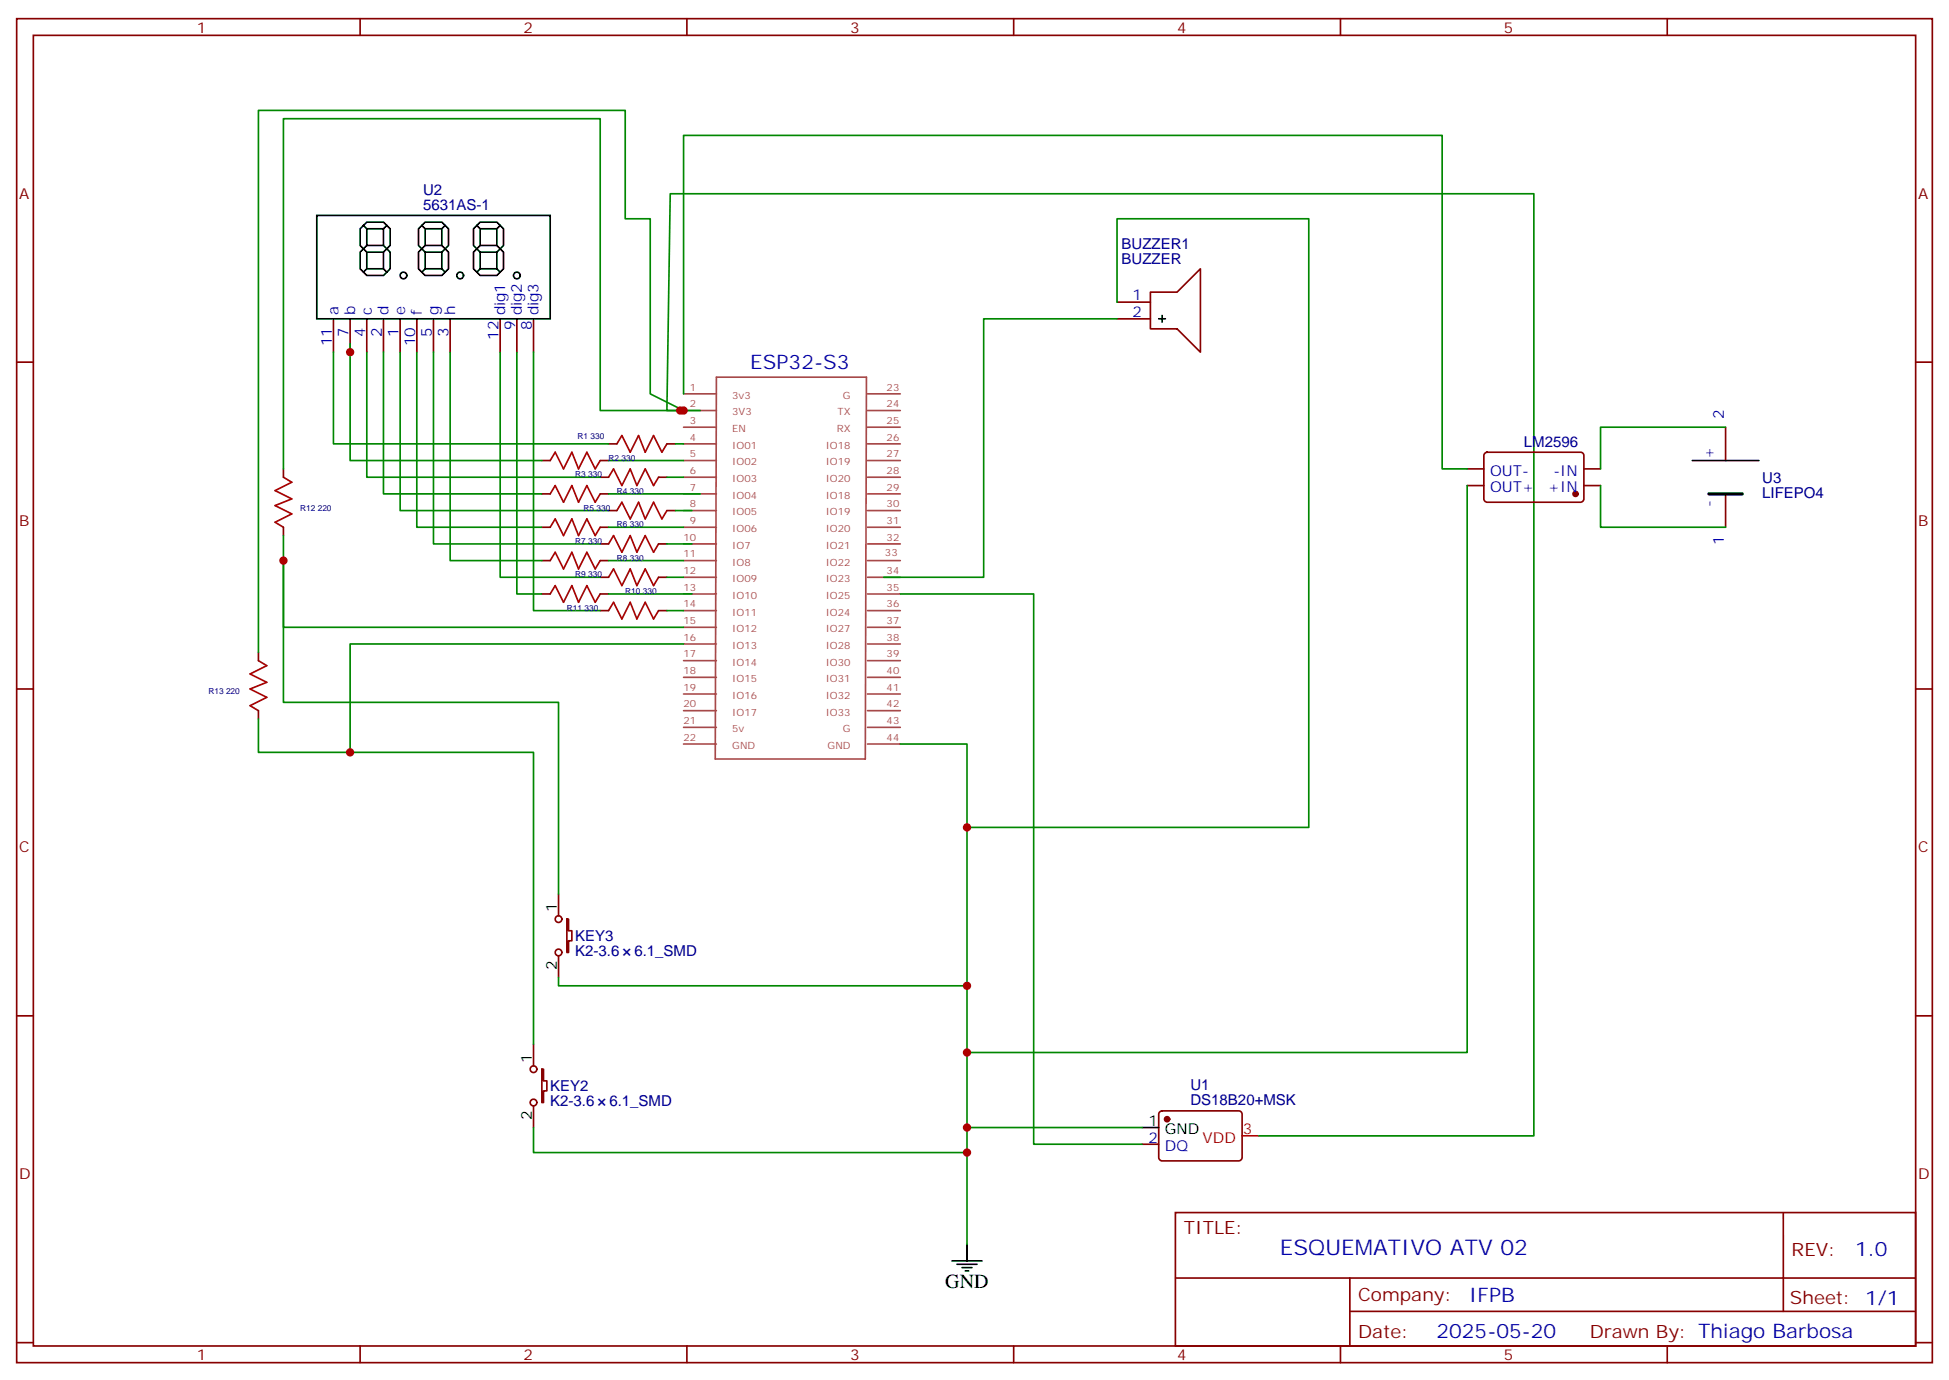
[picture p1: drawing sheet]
<svg xmlns="http://www.w3.org/2000/svg" width="412mm" height="292mm" viewBox="0 0 412 292" stroke-linecap="round" stroke-linejoin="round" font-family="sans-serif">
<g fill="none" stroke="#870000" stroke-width=".35">
<path d="M3.5 4h405.4v284.3h-405.4zM7.1 7.5h398.2v277.3h-398.2zM76.2 4v3.5M145.3 4v3.5M214.5 4v3.5M283.6 4v3.5M352.8 4v3.5M3.5 76.6h3.6M70.6 67.5v7M74.1 67.5v7M77.6 67.5v7M81.1 67.5v7"/>
<path d="M84.7 67.5v7M88.2 67.5v7M91.7 67.5v7M95.2 67.5v7M105.8 67.5v7M109.4 67.5v7M112.9 67.5v7M236.4 63.9h7M236.4 67.5h7M243.4 61.8h5.7l4.9-4.9v17.6l-4.9-4.9h-5.7zM405.3 76.6h3.6M60 99.2v1.8"/>
<path d="M114.7 97.4h1.7M127 97.4h1.8M128.8 93.9h1.7M141.1 93.9h1.8M310.4 99.2h3.6M314.2 95.9l.5-.2h19.7a.71 .71 0 0 1 .7 .7v9.2a.76 .76 0 0 1-.7 .7h-19.7a.76 .76 0 0 1-.7-.7v-9.2zM335.1 99.2h3.6M365.1 90.4v7M60 111.5v1.8M114.7 118.6h1.7M114.7 111.5h1.7M114.7 104.5h1.7"/>
<path d="M127 118.6h1.8M127 115.1h1.8M127 111.5h1.8M127 104.5h1.8M127 101h1.8M128.8 108h1.7M139.3 115.1h1.8M139.3 101h1.8M141.1 108h1.8M310.4 102.7h3.6M335.1 102.7h3.6M365.1 104.5v7"/>
<path d="M54.7 138v1.8M114.7 125.7h1.7M127 129.2h1.8M127 125.7h1.8M127 122.1h1.8M139.3 129.2h1.8M139.3 122.1h1.8M3.5 145.8h3.6M54.7 150.4v1.7M405.3 145.8h3.6M118.2 189.2v4.5M119.9 194.5h.4v2.4h.7v2.1h-.7v2.5h-.4z"/>
<path d="M3.5 214.9h3.6M118.2 202.2v4.6M405.3 214.9h3.6M112.9 220.9v4.6M112.9 234v4.5M114.7 226.2h.3v2.5h.7v2.1h-.7v2.5h-.3zM245.4 235.2l.5-.2h16.2a.71 .71 0 0 1 .7 .7v9.2a.76 .76 0 0 1-.7 .7h-16.2a.76 .76 0 0 1-.7-.7v-9.2zM241.7 242.1h3.5M248.7 256.5h156.6v28.3h-156.6zM377.3 256.6v20.8M248.7 270.4h156.5M285.6 277.4h119.6"/>
<path d="M285.6 270.4v14.1M3.5 284.1h3.6M76.2 284.8v3.5M145.3 284.8v3.5M214.5 284.8v3.5M283.6 284.8v3.5M352.8 284.8v3.5M405.3 284.1h3.6"/>
<circle cx="118.2" cy="194.5" r=".71"/>
<circle cx="118.2" cy="201.5" r=".71"/>
<circle cx="112.9" cy="226.2" r=".71"/>
<circle cx="112.9" cy="233.3" r=".71"/>
</g>
<g fill="none" stroke="#a64a4a" stroke-width=".35">
<path d="M151.6 79.8h31.7l-.2 80.8h-31.8zM144.6 97.4h7M144.6 93.9h7M144.6 90.4h7M144.6 86.9h7M144.6 83.3h7M183.6 97.4h6.9M183.6 93.9h6.9M183.6 90.4h6.9M183.6 86.9h6.9M183.6 83.3h6.9M144.6 118.6h7"/>
<path d="M144.6 115.1h7M144.6 111.5h7M144.6 108h7M144.6 104.5h7M144.6 101h7M183.6 118.6h6.9M183.6 115.1h6.9M183.6 111.5h6.9M183.6 108h6.9M183.6 104.5h6.9M183.6 101h6.9M144.6 139.8h7"/>
<path d="M144.6 136.2h7M144.6 132.7h7M144.6 129.2h7M144.6 125.7h7M144.6 122.1h7M183.6 139.8h6.9M183.6 136.2h6.9M183.6 132.7h6.9M183.6 129.2h6.9M183.6 125.7h6.9M183.6 122.1h6.9M144.6 157.4h7"/>
<path d="M144.6 153.9h7M144.6 150.4h7M144.6 146.8h7M144.6 143.3h7M183.6 157.4h6.9M183.6 153.9h6.9M183.6 150.4h6.9M183.6 146.8h6.9M183.6 143.3h6.9"/>
</g>
<g fill="none" stroke="#000" stroke-width=".35">
<path d="M67 45.6h49.4v21.9h-49.4zM76.9 52.6l-.7 .7v3.6l.7 .7M76.9 47.7l-.7 .7v3.5l.7 .7M76.9 47.7l.7-.7h3.5l.7 .7M76.9 57.6l.7 .7h3.5l.7-.7M76.9 47.7l.7 .7M76.9 52.6l.7 .7M77.6 48.4h3.5v3.5h-3.5zM77.6 53.3h3.5v3.6h-3.5zM77.6 51.9l-.7 .7M77.6 56.9l-.7 .7M81.1 51.9l.7 .7"/>
<path d="M81.1 56.9l.7 .7M81.8 52.6l-.7 .7M81.8 52.6l.7 .7v3.6l-.7 .7M81.8 47.7l.7 .7v3.5l-.7 .7M81.8 47.7l-.7 .7M89.3 52.6l-.8 .7v3.6l.8 .7M89.3 47.7l-.8 .7v3.5l.8 .7M89.3 47.7l.7-.7h3.5l.7 .7M89.3 57.6l.7 .7h3.5l.7-.7M89.3 47.7l.7 .7M89.3 52.6l.7 .7M90 48.4h3.5v3.5h-3.5z"/>
<path d="M90 53.3h3.5v3.6h-3.5zM90 51.9l-.7 .7M90 56.9l-.7 .7M93.5 51.9l.7 .7M93.5 56.9l.7 .7M94.2 52.6l-.7 .7M94.2 52.6l.7 .7v3.6l-.7 .7M94.2 47.7l.7 .7v3.5l-.7 .7M94.2 47.7l-.7 .7M100.9 52.6l-.7 .7v3.6l.7 .7M100.9 47.7l-.7 .7v3.5l.7 .7M100.9 47.7l.7-.7h3.5l.7 .7"/>
<path d="M100.9 57.6l.7 .7h3.5l.7-.7M100.9 47.7l.7 .7M100.9 52.6l.7 .7M101.6 48.4h3.5v3.5h-3.5zM101.6 53.3h3.5v3.6h-3.5zM101.6 51.9l-.7 .7M101.6 56.9l-.7 .7M105.1 51.9l.7 .7M105.1 56.9l.7 .7M105.8 52.6l-.7 .7M105.8 52.6l.7 .7v3.6l-.7 .7M105.8 47.7l.7 .7v3.5l-.7 .7"/>
<path d="M105.8 47.7l-.7 .7M245.2 67.5h1.4M245.9 66.7v1.5M358.1 97.4h14.1M241.7 238.5h3.5M201.4 266.8h6.4M202.5 267.5h4.2M203.6 268.2h2.1M204.3 268.9h.7M204.6 263.2v3.6"/>
<circle cx="85.4" cy="58.3" r=".71"/>
<circle cx="97.4" cy="58.3" r=".71"/>
<circle cx="109.4" cy="58.3" r=".71"/>
</g>
<g fill="none" stroke="#008700" stroke-width=".35">
<path d="M70.6 74.5v19.4h58.2M74.1 72.7v24.7h40.6M77.6 74.5v26.5h49.4M81.1 74.5v30h33.6M84.7 74.5v33.5h44.1M88.2 74.5v37h26.5M91.7 74.5v40.6h35.3M95.2 74.5v44.1h19.5M105.8 74.5v47.6h21.2M109.4 74.5v51.2h5.3M112.9 74.5v54.7h14.1M236.4 67.5h-28.3v54.6h-21.1"/>
<path d="M236.4 63.9v-17.6h40.5v128.7h-72.3M128.8 97.4h15.8M142.9 93.9h1.7M143.9 86.9h-2.8l.7-45.9h182.8v199.3h-58.3M144.6 86.9l-7-3.6v-37h-5.3v-22.9h-77.6v114.6M144.6 83.3v-54.7h160.6v70.6h5.2M148.2 86.9h-21.2v-61.8h-67v74.1M365.1 90.4h-26.4v8.8M60 113.3v35.3h58.2v40.6M60 118.6v14.1h84.6M128.8 118.6h15.8M128.8 111.5h15.8"/>
<path d="M128.8 104.5h19.4M141.1 115.1h5.3M141.1 101h3.5M142.9 108h3.5M310.4 102.7v120h-105.8M338.7 102.7v8.8h26.4M128.8 125.7h17.6M141.1 129.2h3.5M141.1 122.1h3.5M144.6 136.2h-70.5v23M190.5 125.7h28.2v116.4h23M54.7 152.1v7.1h58.2v61.7"/>
<path d="M190.5 157.4h14.1v105.8M118.2 206.8v1.8h86.4M112.9 238.5v5.3h91.7M204.6 238.5h37.1"/>
</g>
<g fill="#870000" stroke="#870000" stroke-width=".35">
<circle cx="246.9" cy="236.8" r=".53"/>
<circle cx="333.4" cy="104.5" r=".53"/>
</g>
<path d="M262.8 240.3h3.5" fill="none" stroke="#f00" stroke-width=".35"/>
<g fill="none" stroke="#a10000" stroke-width=".35">
<path d="M116.4 97.4l1.1-1.7 1.7 3.5 1.8-3.5 1.4 3.5 1.8-3.5 1.7 3.5 1.1-1.8M130.5 93.9l1.1-1.8 1.7 3.6 1.8-3.6 1.4 3.6 1.8-3.6 1.8 3.6 1-1.8M60 101l1.7 1-3.5 1.8 3.5 1.8-3.5 1.4 3.5 1.7-3.5 1.8 1.8 1M116.4 104.5l1.1-1.8 1.7 3.6 1.8-3.6 1.4 3.6 1.8-3.6 1.7 3.6 1.1-1.8M116.4 118.6l1.1-1.8 1.7 3.6 1.8-3.6 1.4 3.6 1.8-3.6 1.7 3.6 1.1-1.8M116.4 111.5l1.1-1.7 1.7 3.5 1.8-3.5 1.4 3.5 1.8-3.5 1.7 3.5 1.1-1.8M128.8 115.1l1-1.8 1.8 3.5 1.7-3.5 1.5 3.5 1.7-3.5 1.8 3.5 1-1.7M128.8 101l1-1.8 1.8 3.5 1.7-3.5 1.5 3.5 1.7-3.5 1.8 3.5 1-1.7M130.5 108l1.1-1.7 1.7 3.5 1.8-3.5 1.4 3.5 1.8-3.5 1.8 3.5 1-1.8M54.7 139.8l1.7 1-3.5 1.8 3.5 1.8-3.5 1.4 3.5 1.7-3.5 1.8 1.8 1.1M116.4 125.7l1.1-1.8 1.7 3.5 1.8-3.5 1.4 3.5 1.8-3.5 1.7 3.5 1.1-1.7M128.8 129.2l1-1.8 1.8 3.6 1.7-3.6 1.5 3.6 1.7-3.6 1.8 3.6 1-1.8"/>
<path d="M128.8 122.1l1-1.7 1.8 3.5 1.7-3.5 1.5 3.5 1.7-3.5 1.8 3.5 1-1.8"/>
</g>
<path d="M361.6 104.5h7.1" fill="none" stroke="#000" stroke-width=".71"/>
<g fill="#c00">
<circle cx="204.6" cy="238.5" r=".88"/>
<circle cx="204.6" cy="175" r=".88"/>
<circle cx="74.1" cy="74.5" r=".88"/>
<circle cx="204.6" cy="208.6" r=".88"/>
<circle cx="204.6" cy="243.8" r=".88"/>
<circle cx="60" cy="118.6" r=".88"/>
<circle cx="74.1" cy="159.2" r=".88"/>
<circle cx="143.9" cy="86.9" r=".88"/>
<circle cx="144.6" cy="86.9" r=".88"/>
<circle cx="204.6" cy="222.7" r=".88"/>
</g>
<text font-size="4.6" fill="#00f" x="270.8" y="265.6">ESQUEMATIVO ATV 02</text>
<g font-size="4.2" fill="#00f">
<text x="158.7" y="78">ESP32-S3</text>
<text x="392.5" y="265.8">1.0</text>
<text x="310.9" y="275.4">IFPB</text>
<text x="304" y="283.2">2025-05-20</text>
</g>
<text font-size="4.2" x="200" y="272.4">GND</text>
<g font-size="3.9" fill="#800">
<text x="250.5" y="261.1">TITLE:</text>
<text x="379.1" y="265.8">REV:</text>
<text x="287.4" y="275.3">Company:</text>
<text x="378.7" y="275.9">Sheet: 1/1</text>
<text x="287.4" y="283">Date:</text>
<text x="336.4" y="283.1">Drawn By: Thiago Barbosa</text>
</g>
<g font-size="3.2" fill="#800">
<text x="41.6" y="6.9">1</text>
<text x="110.8" y="6.9">2</text>
<text x="179.9" y="6.9">3</text>
<text x="249.1" y="6.9">4</text>
<text x="318.2" y="6.9">5</text>
<text x="4.1" y="42.1">A</text>
<text x="405.9" y="42.1">A</text>
<text x="4.1" y="111.2">B</text>
<text x="405.9" y="111.2">B</text>
<text x="4.1" y="180.3">C</text>
<text x="405.9" y="180.3">C</text>
<text x="4.1" y="249.5">D</text>
<text x="405.9" y="249.5">D</text>
<text x="41.6" y="287.8">1</text>
<text x="110.8" y="287.8">2</text>
<text x="179.9" y="287.8">3</text>
<text x="249.1" y="287.8">4</text>
<text x="318.2" y="287.8">5</text>
</g>
<g font-size="3.2" fill="#000080">
<text x="89.5" y="41.3">U2</text>
<text x="89.5" y="44.5">5631AS-1</text>
<text x="237.3" y="52.6">BUZZER1</text>
<text x="237.3" y="55.8">BUZZER</text>
<text x="322.4" y="94.6">LM2596</text>
<text x="372.9" y="105.3">LIFEPO4</text>
<text x="372.9" y="102.1">U3</text>
<text x="121.7" y="202.3">K2-3.6</text>
<text x="121.7" y="199.1">KEY3</text>
<text x="134.2" y="202.3">6.1_SMD</text>
<text x="116.4" y="230.9">KEY2</text>
<text x="251.9" y="233.9">DS18B20+MSK</text>
<text x="251.9" y="230.6">U1</text>
<text x="116.4" y="234.1">K2-3.6</text>
<text x="128.9" y="234.1">6.1_SMD</text>
</g>
<g font-size="3.2" fill="#00f">
<text x="239.6" y="63.6">1</text>
<text x="71.6" y="66.7" transform="rotate(-90 71.6 66.7)">a</text>
<text x="73.7" y="71.2" transform="rotate(-90 73.7 71.2)">7</text>
<text x="75.1" y="66.7" transform="rotate(-90 75.1 66.7)">b</text>
<text x="77.3" y="71.2" transform="rotate(-90 77.3 71.2)">4</text>
<text x="78.7" y="66.7" transform="rotate(-90 78.7 66.7)">c</text>
<text x="80.8" y="71.2" transform="rotate(-90 80.8 71.2)">2</text>
<text x="82.2" y="66.7" transform="rotate(-90 82.2 66.7)">d</text>
<text x="84.3" y="71.2" transform="rotate(-90 84.3 71.2)">1</text>
<text x="85.7" y="66.7" transform="rotate(-90 85.7 66.7)">e</text>
<text x="89.3" y="66.7" transform="rotate(-90 89.3 66.7)">f</text>
<text x="91.4" y="71.2" transform="rotate(-90 91.4 71.2)">5</text>
<text x="92.8" y="66.7" transform="rotate(-90 92.8 66.7)">g</text>
<text x="94.9" y="71.2" transform="rotate(-90 94.9 71.2)">3</text>
<text x="96.3" y="66.7" transform="rotate(-90 96.3 66.7)">h</text>
<text x="105.5" y="71.8" transform="rotate(-90 105.5 71.8)">12</text>
<text x="106.9" y="66.7" transform="rotate(-90 106.9 66.7)">dig1</text>
<text x="109" y="69.8" transform="rotate(-90 109 69.8)">9</text>
<text x="110.4" y="66.7" transform="rotate(-90 110.4 66.7)">dig2</text>
<text x="112.5" y="69.8" transform="rotate(-90 112.5 69.8)">8</text>
<text x="113.9" y="66.7" transform="rotate(-90 113.9 66.7)">dig3</text>
<text x="239.6" y="67.1">2</text>
<text x="70.2" y="73.2" transform="rotate(-90 70.2 73.2)">11</text>
<text x="87.8" y="73.2" transform="rotate(-90 87.8 73.2)">10</text>
<text x="364.8" y="88.6" transform="rotate(-90 364.8 88.6)">2</text>
<text x="315.3" y="100.6">OUT-</text>
<text x="328.7" y="100.6">-IN</text>
<text x="362.7" y="97.2" transform="rotate(-90 362.7 97.2)">+</text>
<text x="315.3" y="104.1">OUT+</text>
<text x="327.5" y="104.1">+IN</text>
<text x="362.7" y="107.3" transform="rotate(-90 362.7 107.3)">-</text>
<text x="364.8" y="115.3" transform="rotate(-90 364.8 115.3)">1</text>
<text x="243" y="241.7">2</text>
<text x="246.5" y="243.5">DQ</text>
</g>
<g font-size="3.2">
<text x="117.8" y="193" transform="rotate(-90 117.8 193)">1</text>
<text x="117.8" y="205.3" transform="rotate(-90 117.8 205.3)">2</text>
<text x="112.5" y="224.8" transform="rotate(-90 112.5 224.8)">1</text>
<text x="112.5" y="237" transform="rotate(-90 112.5 237)">2</text>
<text x="243" y="238.2">1</text>
<text x="246.5" y="240">GND</text>
</g>
<g font-size="3.2" fill="#f00">
<text x="263" y="240">3</text>
<text x="254.5" y="241.7">VDD</text>
</g>
<g font-size="2.1" fill="#a54b4b">
<text x="146" y="82.6">1</text>
<text x="187.6" y="82.6">23</text>
<text x="146" y="89.7">3</text>
<text x="146" y="86.2">2</text>
<text x="154.9" y="87.9">3V3</text>
<text x="154.9" y="84.4">3v3</text>
<text x="177.2" y="87.9">TX</text>
<text x="178.3" y="84.4">G</text>
<text x="187.6" y="89.7">25</text>
<text x="187.6" y="86.2">24</text>
<text x="146" y="93.2">4</text>
<text x="154.9" y="95">IO01</text>
<text x="154.9" y="91.4">EN</text>
<text x="174.7" y="95">IO18</text>
<text x="177.1" y="91.4">RX</text>
<text x="187.6" y="93.2">26</text>
<text x="146" y="100.3">6</text>
<text x="146" y="96.7">5</text>
<text x="154.9" y="98.5">IO02</text>
<text x="174.7" y="98.5">IO19</text>
<text x="187.6" y="100.3">28</text>
<text x="187.6" y="96.7">27</text>
<text x="146" y="107.3">8</text>
<text x="146" y="103.8">7</text>
<text x="154.9" y="105.5">IO04</text>
<text x="154.9" y="102">IO03</text>
<text x="174.7" y="105.5">IO18</text>
<text x="174.7" y="102">IO20</text>
<text x="187.6" y="107.3">30</text>
<text x="187.6" y="103.8">29</text>
<text x="146" y="110.9">9</text>
<text x="154.9" y="112.6">IO06</text>
<text x="154.9" y="109.1">IO05</text>
<text x="174.7" y="112.6">IO20</text>
<text x="174.7" y="109.1">IO19</text>
<text x="187.6" y="110.9">31</text>
<text x="144.6" y="117.9">11</text>
<text x="144.6" y="114.4">10</text>
<text x="154.9" y="119.6">IO8</text>
<text x="154.9" y="116.1">IO7</text>
<text x="174.7" y="119.6">IO22</text>
<text x="174.7" y="116.1">IO21</text>
<text x="187.3" y="117.6">33</text>
<text x="187.6" y="114.4">32</text>
<text x="144.6" y="125">13</text>
<text x="144.6" y="121.4">12</text>
<text x="154.9" y="123.2">IO09</text>
<text x="174.7" y="123.2">IO23</text>
<text x="187.6" y="125">35</text>
<text x="187.6" y="121.4">34</text>
<text x="144.6" y="128.5">14</text>
<text x="154.9" y="130.2">IO11</text>
<text x="154.9" y="126.7">IO10</text>
<text x="174.7" y="130.2">IO24</text>
<text x="174.7" y="126.7">IO25</text>
<text x="187.6" y="128.5">36</text>
<text x="144.6" y="135.5">16</text>
<text x="144.6" y="132">15</text>
<text x="154.9" y="137.3">IO13</text>
<text x="154.9" y="133.8">IO12</text>
<text x="174.7" y="137.3">IO28</text>
<text x="174.7" y="133.8">IO27</text>
<text x="187.6" y="135.5">38</text>
<text x="187.6" y="132">37</text>
<text x="144.6" y="142.6">18</text>
<text x="144.6" y="139.1">17</text>
<text x="154.9" y="140.8">IO14</text>
<text x="174.7" y="140.8">IO30</text>
<text x="187.6" y="142.6">40</text>
<text x="187.6" y="139.1">39</text>
<text x="144.6" y="149.7">20</text>
<text x="144.6" y="146.1">19</text>
<text x="154.9" y="147.9">IO16</text>
<text x="154.9" y="144.3">IO15</text>
<text x="174.7" y="147.9">IO32</text>
<text x="174.7" y="144.3">IO31</text>
<text x="187.6" y="149.7">42</text>
<text x="187.6" y="146.1">41</text>
<text x="144.6" y="153.2">21</text>
<text x="154.9" y="154.9">5v</text>
<text x="154.9" y="151.4">IO17</text>
<text x="174.7" y="151.4">IO33</text>
<text x="178.3" y="154.9">G</text>
<text x="187.6" y="153.2">43</text>
<text x="144.6" y="156.7">22</text>
<text x="154.9" y="158.5">GND</text>
<text x="175.1" y="158.5">GND</text>
<text x="187.6" y="156.7">44</text>
</g>
<g font-size="1.8" fill="#000080">
<text x="122.2" y="92.8">R1 330</text>
<text x="121.7" y="101">R3 330</text>
<text x="128.8" y="97.4">R2 330</text>
<text x="130.5" y="104.5">R4 330</text>
<text x="63.5" y="108">R12 220</text>
<text x="123.5" y="108">R5 330</text>
<text x="130.5" y="111.5">R6 330</text>
<text x="121.7" y="115.1">R7 330</text>
<text x="130.5" y="118.6">R8 330</text>
<text x="121.7" y="122.1">R9 330</text>
<text x="132.3" y="125.7">R10 330</text>
<text x="119.9" y="129.2">R11 330</text>
<text x="44.1" y="146.8">R13 220</text>
</g>
</svg>
